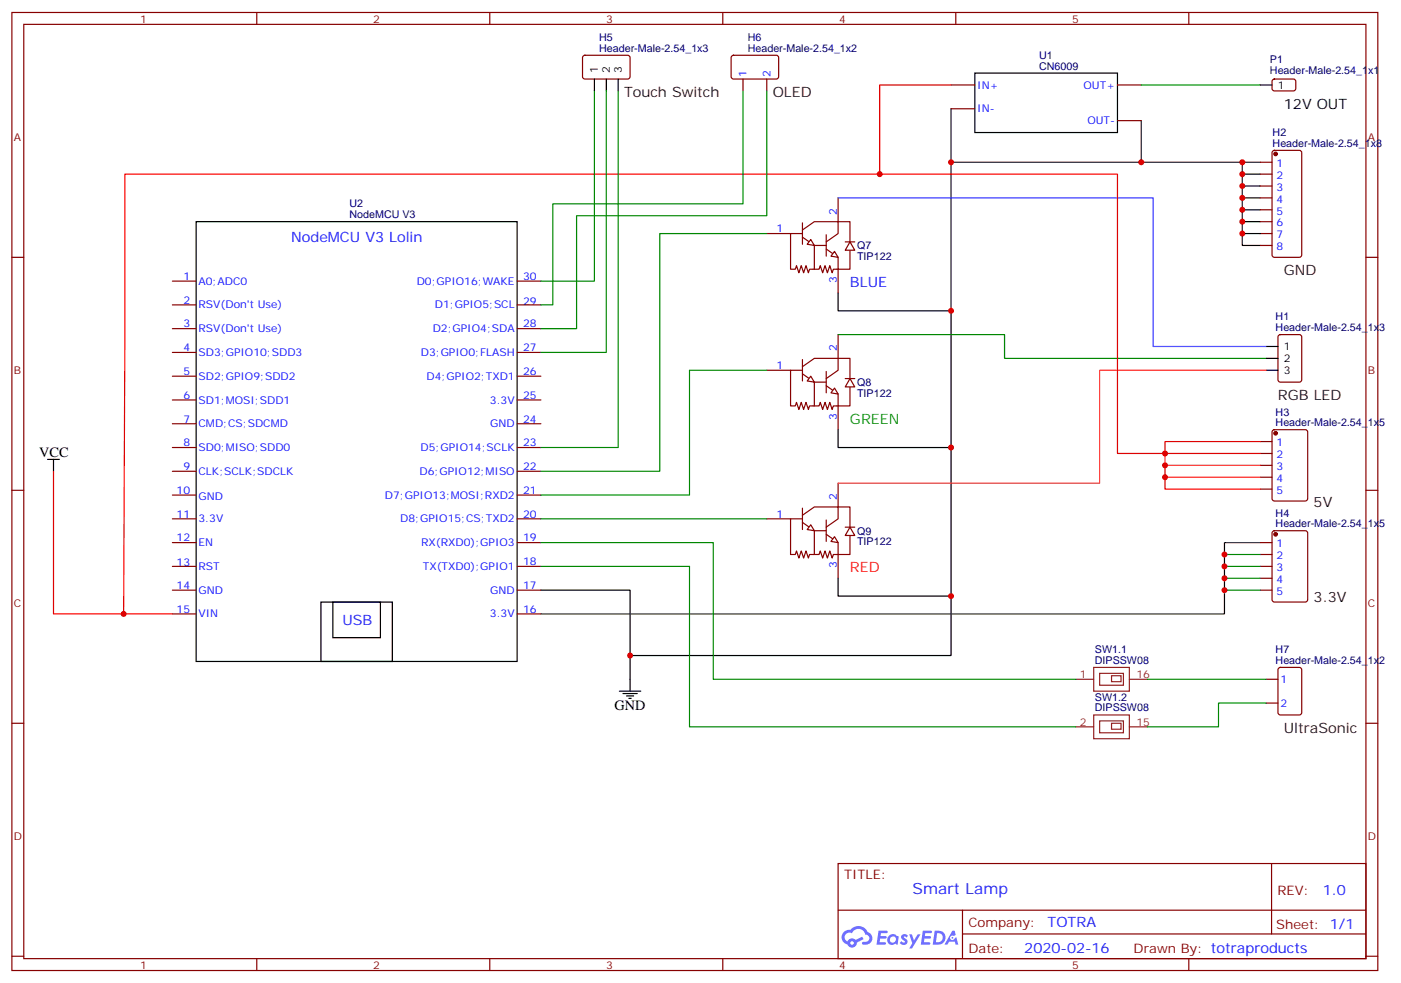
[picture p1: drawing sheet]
<svg xmlns="http://www.w3.org/2000/svg" width="416mm" height="292mm" viewBox="0 0 416 292" stroke-linecap="round" stroke-linejoin="round" font-family="sans-serif">
<g fill="none" stroke="#870000" stroke-width=".35">
<path d="M3.5 3.7h405.4v284.3h-405.4zM7.1 7.2h398.2v277.3h-398.2zM76.2 3.7v3.5M145.3 3.7v3.5M214.5 3.7v3.5M283.6 3.7v3.5M352.8 3.7v3.5M3.5 76.4h3.6M405.3 76.4h3.6M3.5 145.5h3.6M405.3 145.5h3.6M3.5 214.7h3.6"/>
<path d="M405.3 214.7h3.6M248.7 256.3h156.6v28.2h-156.6zM377.3 256.3v20.9M248.7 270.1h156.5M285.6 277.2h119.6M285.6 270.1v14.2M3.5 283.8h3.6M76.2 284.5v3.5M145.3 284.5v3.5M214.5 284.5v3.5M283.6 284.5v3.5M352.8 284.5v3.5"/>
<path d="M405.3 283.8h3.6"/>
</g>
<g fill="#5487ff">
<path d="M267.7 277.5a1.22 1.22 0 0 1 1.7 .2l-.4 .6a.47 .47 0 0 0-.3-.4 .47 .47 0 0 0-.5 .2l.1 .2a1.14 1.14 0 0 1 .8 1.8 1.14 1.14 0 0 1-1.9 0l-.2-.2 .5-.6 .7 .5a.29 .29 0 0 0 .3-.3 .29 .29 0 0 0-.2-.3 1.04 1.04 0 0 1-.6-1.7z"/>
<path d="M260.7 276.2h2.4l.3 .2-.2 .5-1.8 .1-.1 .8h1.5l.3 .4-.3 .4h-1.6l-.2 1.1h1.7l.2 .3-.2 .3-2.6 .1z"/>
<path d="M273.8 276.2h2.4l.3 .2-.1 .5-1.8 .1-.2 .8h1.6l.3 .4-.4 .4-1.6-.1-.1 1.1 1.7 .1 .2 .3-.2 .3-2.6 .1z"/>
<path d="M282.6 276.2h.7l.3 1.3-.6 .3a.69 .69 0 0 0-1 .3 .69 .69 0 0 0 .4 .9 .69 .69 0 0 0 .9-.6l.5-.2 .6 2.2h-.8l-.2-.9h-1.8l-.5 .9h-.8z"/>
<path d="M269.8 277.3h.8l.6 1.8 1.1-1.8h.9l-2.6 4.2h-.8l.9-1.5z"/>
<path d="M277.4 276.2l-.6 4.2h1.3a2.11 2.11 0 0 0 2.5-2.1 2.11 2.11 0 0 0-2.5-2.1zM278.1 277a1.39 1.39 0 0 1 1.7 1.4 1.39 1.39 0 0 1-1.8 1.2h-.3z"/>
<path d="M263.7 277.8a1.54 1.54 0 0 0-.1 2.2 1.54 1.54 0 0 0 2.2 .1l.6 .3 .3-2.3-.2-.3h-.4a1.49 1.49 0 0 0-2.4 0zM264 278.8a.94 .94 0 0 1 1.8 0 .94 .94 0 0 1-1.8 0z"/>
<path d="M250.4 276.6a2.18 2.18 0 0 0 1.1 3.7 1.44 1.44 0 0 0 1.6 .9 1.44 1.44 0 0 0 1.2-1.4l2-1.1-.5-.7-1.9 1a1.47 1.47 0 0 0-2.4 .4 1.39 1.39 0 0 1-.7-1.9 1.39 1.39 0 0 1 2-.5 2.12 2.12 0 0 1 2.2-1.3 2.12 2.12 0 0 1 1.9 1.7 1.14 1.14 0 0 1 1.1 1.4 1.14 1.14 0 0 1-1.7 .7 .43 .43 0 0 0-.5 .4 .43 .43 0 0 0 .4 .5 1.98 1.98 0 0 0 2.5-1.2 1.98 1.98 0 0 0-1.2-2.6 3.1 3.1 0 0 0-5.3-.6l-.9 .1zM252.3 279.9a.55 .55 0 0 1 1.1 0 .55 .55 0 0 1-1.1 0z"/>
<circle cx="282.6" cy="278.3" r=".26"/>
</g>
<path d="M289.3 21.7h42.3v17.6h-42.3zM58.2 65.8h95.3v130.5h-95.3zM95.2 178.7h21.2v17.6h-21.2zM98.8 178.7h14.1v10.6h-14.1z" fill="none" stroke="#000" stroke-width=".35"/>
<g fill="none" stroke="#870000" stroke-width=".35">
<path d="M282.2 25.2h7.1M282.2 32.3h7.1M331.6 25.2h7.1M331.6 35.8h7.1M238.1 69.3h-3.5v10.6h1.4l.4-1.1 .7 2.2 .7-2.2 .7 2.2 .7-2.2 .7 2.2 .3-1.1h2.9l.3-1.1 .7 2.2 .7-2.2 .7 2.2 .7-2.2 .7 2.2 .4-1.1h1.4M238.1 68.3l3.6-2.5h7v3.5l-3.5 2.5M238.1 66.1v6.4M238.1 70.4l3.6 2.4M245.2 72.8h-3.5v7.1M245.2 73.9l3.5 2.5v3.5h3.5v-5.6M245.2 69.7v6.3M248.7 65.8h3.5v6"/>
<path d="M250.8 71.8h2.8M51.2 97.5h7M51.2 90.5h7M51.2 83.4h7M153.5 97.5h7M153.5 90.5h7M153.5 83.4h7M51.2 118.7h7M51.2 111.7h7M51.2 104.6h7M153.5 118.7h7M153.5 111.7h7"/>
<path d="M153.5 104.6h7M51.2 139.9h7M51.2 132.8h7M51.2 125.8h7M153.5 139.9h7M153.5 132.8h7M153.5 125.8h7M51.2 154h7M51.2 146.9h7M153.5 154h7M153.5 146.9h7M51.2 175.2h7"/>
<path d="M51.2 168.1h7M51.2 161h7M153.5 175.2h7M153.5 168.1h7M153.5 161h7M51.2 182.2h7M153.5 182.2h7"/>
</g>
<g fill="#fff" stroke="#870000" stroke-width=".35">
<path d="M252.2 71.8l1.4 2.5h-2.8z"/>
<path d="M247.6 74.6l1.1 1.8-2.1-.4z"/>
<path d="M240.6 71.1l1.1 1.7-2.2-.3z"/>
</g>
<path d="M248.7 58.7v7.1M227.5 69.3h7.1M248.7 79.9v7.1M238.1 109.9h-3.5v10.6h1.4l.4-1.1 .7 2.1 .7-2.1 .7 2.1 .7-2.1 .7 2.1 .3-1h2.9l.3-1.1 .7 2.1 .7-2.1 .7 2.1 .7-2.1 .7 2.1 .4-1h1.4M238.1 108.8l3.6-2.4h7v3.5l-3.5 2.5M238.1 106.7v6.4M238.1 110.9l3.6 2.5M245.2 113.4h-3.5v7.1M245.2 114.5l3.5 2.4v3.6h3.5v-5.7M245.2 110.2v6.4M248.7 106.4h3.5v6M250.8 112.4h2.8" fill="none" stroke="#870000" stroke-width=".35"/>
<g fill="#fff" stroke="#870000" stroke-width=".35">
<path d="M252.2 112.4l1.4 2.4h-2.8z"/>
<path d="M247.6 115.2l1.1 1.7-2.1-.3z"/>
<path d="M240.6 111.7l1.1 1.7-2.2-.3z"/>
</g>
<path d="M248.7 99.3v7.1M227.5 109.9h7.1M248.7 120.5v7M238.1 154h-3.5v10.6h1.4l.4-1.1 .7 2.1 .7-2.1 .7 2.1 .7-2.1 .7 2.1 .3-1h2.9l.3-1.1 .7 2.1 .7-2.1 .7 2.1 .7-2.1 .7 2.1 .4-1h1.4M238.1 152.9l3.6-2.4h7v3.5l-3.5 2.5M238.1 150.8v6.4M238.1 155l3.6 2.5M245.2 157.5h-3.5v7.1M245.2 158.6l3.5 2.4v3.6h3.5v-5.7M245.2 154.3v6.4M248.7 150.5h3.5v6M250.8 156.5h2.8" fill="none" stroke="#870000" stroke-width=".35"/>
<g fill="#fff" stroke="#870000" stroke-width=".35">
<path d="M252.2 156.5l1.4 2.4h-2.8z"/>
<path d="M247.6 159.3l1.1 1.7-2.1-.3z"/>
<path d="M240.6 155.8l1.1 1.7-2.2-.3z"/>
</g>
<g fill="none" stroke="#870000" stroke-width=".35">
<path d="M173.1 16.6l.5-.2 12.9 .1 .5 .6-.1 5.9-.6 .5-13-.1-.4-.6v-5.7zM217.2 16.6l.5-.2 12.9 .1 .5 .6-.1 5.9-.6 .5-13-.1-.4-.6v-5.7zM220.5 23.5v3.5M227.5 23.5v3.5M377.7 23.7l.5-.2h5.9l.4 .7v2.4l-.7 .4-5.9-.1-.4-.6v-2.1zM373.9 48.2h3.6M373.9 51.7h3.6M373.9 55.2h3.6M373.9 58.7h3.6M377.7 44.8l.5-.2h7.4l.6 .5 .1 30.6-.5 .6-7.6 .1-.7-.5v-30.6zM373.9 62.3h3.6M373.9 65.8h3.6"/>
<path d="M373.9 69.3h3.6M373.9 72.8h3.6M379.5 99.5l.4-.2h5.7l.6 .4 .1 13-.5 .7h-5.9l-.6-.4-.1-13zM373.9 131.1h3.6M373.9 134.6h3.6M373.9 138.1h3.6M377.7 127.7l.5-.2h9.1l.7 .5 .1 20-.5 .6-9.4 .1-.7-.5v-20zM227.5 154h7.1M248.7 143.4v7.1M373.9 141.6h3.6M373.9 145.2h3.6M377.7 157.7l.5-.2h9.1l.7 .4 .1 20.1-.5 .6-9.4 .1-.7-.5v-20z"/>
<path d="M248.7 164.6v7M373.9 161h3.6M373.9 164.6h3.6M373.9 168.1h3.6M373.9 171.6h3.6M373.9 175.2h3.6M379.5 198.3l.4-.2h5.7l.6 .4 .1 13-.5 .6-5.9 .1-.6-.5-.1-12.9zM375.7 201.6h3.5M375.7 208.7h3.5"/>
</g>
<g fill="none" stroke="#000" stroke-width=".35">
<path d="M176.4 23.5v3.5M179.9 23.5v3.5M183.4 23.5v3.5M373.9 25.2h3.6M368.7 51.7h5.2M368.7 55.2h5.2M368.7 62.3h5.2M368.7 65.8h5.2M368.7 69.3h5.2M248.7 87v5.3h33.5v102.3h-95.2M375.7 109.9h3.5M375.7 102.8h3.5"/>
<path d="M375.7 106.4h3.5M14.1 136.3h3.5M15.9 136.3v3.6M248.7 127.5v5.3h33.5M160.5 175.2h26.5v29.9M248.7 171.6v5.3h33.5M183.8 205.1h6.3M184.9 205.8h4.2M185.9 206.6h2.1M186.6 207.3h.7"/>
</g>
<g fill="#870000" stroke="#870000" stroke-width=".35">
<circle cx="378.5" cy="45.7" r=".53"/>
<circle cx="378.5" cy="158.6" r=".53"/>
<circle cx="378.5" cy="128.6" r=".53"/>
</g>
<path d="M324.6 198.1h10.5v7h-10.5zM326.3 199.8h7.1v3.6h-7.1zM319.3 201.6h5.3M319.3 215.7h5.3M324.6 212.2h10.5v7.1h-10.5zM326.3 214h7.1v3.5h-7.1zM329.8 200.6h2.9v1.7h-2.9zM329.8 214.7h2.9v1.7h-2.9zM335.1 201.6h5.3M335.1 215.7h5.3" fill="none" stroke="#8c2424" stroke-width=".35"/>
<path d="M282.2 25.2h-21.1v26.5h-224.1l-.3 130.5M261.1 51.7h70.5v82.9h42.3M15.9 139.9v42.3h35.3M345.7 138.1v3.5h28.2M373.9 131.1h-28.2v3.5M345.7 141.6v3.6h28.2" fill="none" stroke="#f00" stroke-width=".35"/>
<g fill="none" stroke="#008700" stroke-width=".35">
<path d="M176.4 27v56.4h-15.9M179.9 27v77.6h-19.4M183.4 27v105.8h-22.9M220.5 27v33.5h-56.5v30h-3.5M227.5 27v37h-56.4v33.5h-10.6M338.7 25.2h35.2M227.5 69.3h-31.7v70.6h-35.3M248.7 99.3h49.4v7.1h77.6M227.5 109.9h-22.9v37h-44.1M160.5 154h67M160.5 161h51.2v40.6h107.6M160.5 168.1h44.1v47.6h114.7"/>
<path d="M363.4 164.6h10.5M363.4 168.1h10.5M363.4 171.6h10.5M363.4 175.2h10.5M340.4 201.6h35.3M375.7 208.7h-14.1v7h-21.2"/>
</g>
<path d="M282.2 32.3v60M338.7 35.8v12.4h-56.5M338.7 48.2h35.2M368.7 48.2v24.6h5.2M368.7 58.7h5.2" fill="none" stroke="#300" stroke-width=".35"/>
<path d="M248.7 58.7h93.5v44.1h33.5" fill="none" stroke="#33f" stroke-width=".35"/>
<path d="M375.7 109.9h-49.4v33.5h-77.6" fill="none" stroke="#f33" stroke-width=".35"/>
<path d="M373.9 161h-10.5v21.2h-202.9" fill="none" stroke="#330" stroke-width=".35"/>
<path d="M345.7 134.6v3.5h28.2" fill="none" stroke="#f30" stroke-width=".35"/>
<g fill="#c00">
<circle cx="282.2" cy="132.8" r=".88"/>
<circle cx="282.2" cy="176.9" r=".88"/>
<circle cx="187" cy="194.6" r=".88"/>
<circle cx="282.2" cy="92.3" r=".88"/>
<circle cx="282.2" cy="48.2" r=".88"/>
<circle cx="338.7" cy="48.2" r=".88"/>
<circle cx="368.7" cy="48.2" r=".88"/>
<circle cx="368.7" cy="51.7" r=".88"/>
<circle cx="368.7" cy="55.2" r=".88"/>
<circle cx="368.7" cy="58.7" r=".88"/>
<circle cx="368.7" cy="62.3" r=".88"/>
<circle cx="368.7" cy="65.8" r=".88"/>
<circle cx="368.7" cy="69.3" r=".88"/>
<circle cx="363.4" cy="164.6" r=".88"/>
<circle cx="363.4" cy="168.1" r=".88"/>
<circle cx="363.4" cy="171.6" r=".88"/>
<circle cx="363.4" cy="175.2" r=".88"/>
<circle cx="36.7" cy="182.2" r=".88"/>
<circle cx="261.1" cy="51.7" r=".88"/>
<circle cx="345.7" cy="134.6" r=".88"/>
<circle cx="345.7" cy="138.1" r=".88"/>
<circle cx="345.7" cy="141.6" r=".88"/>
</g>
<text font-size="4.6" fill="#00f" x="270.8" y="265.3">Smart Lamp</text>
<g font-size="4.2" fill="#300">
<text x="185.2" y="28.8">Touch Switch</text>
<text x="229.3" y="28.8">OLED</text>
<text x="381" y="81.7">GND</text>
<text x="379.2" y="118.7">RGB LED</text>
<text x="389.8" y="150.5">5V</text>
<text x="389.8" y="178.7">3.3V</text>
<text x="381" y="217.5">UltraSonic</text>
</g>
<g font-size="4.2">
<text x="381" y="32.3">12V OUT</text>
<text x="11.6" y="135.6">VCC</text>
<text x="182.4" y="210.8">GND</text>
</g>
<g font-size="4.2" fill="#00f">
<text x="86.4" y="71.8">NodeMCU V3 Lolin</text>
<text x="252.2" y="85.2">BLUE</text>
<text x="101.6" y="185.4">USB</text>
<text x="392.5" y="265.6">1.0</text>
<text x="310.9" y="275.1">TOTRA</text>
<text x="304" y="282.9">2020-02-16</text>
</g>
<text font-size="4.2" fill="#0c0" x="252.2" y="125.8">GREEN</text>
<text font-size="4.2" fill="#f30" x="252.2" y="169.9">RED</text>
<g font-size="3.9" fill="#800">
<text x="250.5" y="260.9">TITLE:</text>
<text x="379.1" y="265.6">REV:</text>
<text x="287.4" y="275.1">Company:</text>
<text x="378.7" y="275.7">Sheet: 1/1</text>
<text x="287.4" y="282.8">Date:</text>
<text x="336.4" y="282.8">Drawn By: totraproducts</text>
</g>
<g font-size="3.2" fill="#800">
<text x="41.6" y="6.7">1</text>
<text x="110.8" y="6.7">2</text>
<text x="179.9" y="6.7">3</text>
<text x="249.1" y="6.7">4</text>
<text x="318.2" y="6.7">5</text>
<text x="4.1" y="41.8">A</text>
<text x="405.9" y="41.8">A</text>
<text x="4.1" y="110.9">B</text>
<text x="405.9" y="110.9">B</text>
<text x="4.1" y="180.1">C</text>
<text x="405.9" y="180.1">C</text>
<text x="4.1" y="249.2">D</text>
<text x="405.9" y="249.2">D</text>
<text x="41.6" y="287.5">1</text>
<text x="110.8" y="287.5">2</text>
<text x="179.9" y="287.5">3</text>
<text x="249.1" y="287.5">4</text>
<text x="318.2" y="287.5">5</text>
</g>
<g font-size="3.2" fill="#000080">
<text x="177.8" y="15.3">Header-Male-2.54_1x3</text>
<text x="177.8" y="12.2">H5</text>
<text x="221.9" y="15.3">Header-Male-2.54_1x2</text>
<text x="221.9" y="12.1">H6</text>
<text x="308.3" y="17.5">U1</text>
<text x="308.3" y="20.6">CN6009</text>
<text x="376.9" y="21.9">Header-Male-2.54_1x1</text>
<text x="376.9" y="18.7">P1</text>
<text x="377.7" y="40.4">H2</text>
<text x="377.7" y="43.6">Header-Male-2.54_1x8</text>
<text x="103.7" y="64.7">NodeMCU V3</text>
<text x="103.7" y="61.6">U2</text>
<text x="254.4" y="77.2">TIP122</text>
<text x="254.4" y="74">Q7</text>
<text x="378.5" y="95">H1</text>
<text x="378.5" y="98.2">Header-Male-2.54_1x3</text>
<text x="254.4" y="117.7">TIP122</text>
<text x="254.4" y="114.6">Q8</text>
<text x="378.5" y="123.3">H3</text>
<text x="378.5" y="126.5">Header-Male-2.54_1x5</text>
<text x="378.5" y="153.3">H4</text>
<text x="254.4" y="161.8">TIP122</text>
<text x="254.4" y="158.7">Q9</text>
<text x="378.5" y="156.5">Header-Male-2.54_1x5</text>
<text x="324.9" y="197">DIPSSW08</text>
<text x="324.9" y="193.9">SW1.1</text>
<text x="378.5" y="197">Header-Male-2.54_1x2</text>
<text x="378.5" y="193.9">H7</text>
<text x="324.9" y="208">SW1.2</text>
<text x="324.9" y="211.1">DIPSSW08</text>
</g>
<g font-size="3.2">
<text x="177.4" y="21.7" transform="rotate(-90 177.4 21.7)">1</text>
<text x="181" y="21.7" transform="rotate(-90 181 21.7)">2</text>
<text x="184.5" y="21.7" transform="rotate(-90 184.5 21.7)">3</text>
<text x="379.2" y="26.3">1</text>
<text x="381" y="103.9">1</text>
<text x="381" y="107.4">2</text>
<text x="381" y="110.9">3</text>
</g>
<g font-size="3.2" fill="#00f">
<text x="221.5" y="22.8" transform="rotate(-90 221.5 22.8)">1</text>
<text x="228.6" y="22.8" transform="rotate(-90 228.6 22.8)">2</text>
<text x="290" y="26.3">IN+</text>
<text x="321.5" y="26.3">OUT+</text>
<text x="290" y="33.3">IN-</text>
<text x="322.7" y="36.9">OUT-</text>
<text x="378.8" y="49.6">1</text>
<text x="378.8" y="53.1">2</text>
<text x="378.8" y="56.6">3</text>
<text x="248.4" y="63.7" transform="rotate(-90 248.4 63.7)">2</text>
<text x="378.8" y="60.1">4</text>
<text x="378.8" y="63.7">5</text>
<text x="230.5" y="69">1</text>
<text x="378.8" y="67.2">6</text>
<text x="378.8" y="70.7">7</text>
<text x="378.8" y="74.3">8</text>
<text x="54.4" y="83.1">1</text>
<text x="155.2" y="83.1">30</text>
<text x="58.9" y="84.5">A0;ADC0</text>
<text x="123.7" y="84.5">D0;GPIO16;WAKE</text>
<text x="248.4" y="84" transform="rotate(-90 248.4 84)">3</text>
<text x="54.4" y="90.1">2</text>
<text x="58.9" y="91.5">RSV(Don't Use)</text>
<text x="129" y="91.5">D1;GPIO5;SCL</text>
<text x="155.2" y="90.5">29</text>
<text x="54.4" y="97.2">3</text>
<text x="58.9" y="98.6">RSV(Don't Use)</text>
<text x="128.4" y="98.6">D2;GPIO4;SDA</text>
<text x="155.2" y="97.2">28</text>
<text x="54.4" y="104.2">4</text>
<text x="58.9" y="105.7">SD3;GPIO10;SDD3</text>
<text x="124.9" y="105.7">D3;GPIO0;FLASH</text>
<text x="155.2" y="104.2">27</text>
<text x="248.4" y="104.2" transform="rotate(-90 248.4 104.2)">2</text>
<text x="54.4" y="111.3">5</text>
<text x="58.9" y="112.7">SD2;GPIO9;SDD2</text>
<text x="126.6" y="112.7">D4;GPIO2;TXD1</text>
<text x="155.2" y="111.3">26</text>
<text x="230.5" y="109.5">1</text>
<text x="54.4" y="118.4">6</text>
<text x="58.9" y="119.8">SD1;MOSI;SDD1</text>
<text x="145.4" y="119.8">3.3V</text>
<text x="155.2" y="118.4">25</text>
<text x="54.4" y="125.4">7</text>
<text x="155.2" y="125.4">24</text>
<text x="248.4" y="124.6" transform="rotate(-90 248.4 124.6)">3</text>
<text x="58.9" y="126.8">CMD;CS;SDCMD</text>
<text x="145.5" y="126.8">GND</text>
<text x="54.4" y="132.5">8</text>
<text x="58.9" y="133.9">SD0;MISO;SDD0</text>
<text x="124.8" y="133.9">D5;GPIO14;SCLK</text>
<text x="155.2" y="132.5">23</text>
<text x="378.8" y="132.5">1</text>
<text x="378.8" y="136">2</text>
<text x="54.4" y="139.5">9</text>
<text x="58.9" y="140.9">CLK;SCLK;SDCLK</text>
<text x="124.5" y="140.9">D6;GPIO12;MISO</text>
<text x="155.2" y="139.5">22</text>
<text x="378.8" y="139.5">3</text>
<text x="378.8" y="143.1">4</text>
<text x="52.4" y="146.6">10</text>
<text x="58.9" y="148.3">GND</text>
<text x="114.2" y="148">D7;GPIO13;MOSI;RXD2</text>
<text x="155.2" y="146.6">21</text>
<text x="248.4" y="148.3" transform="rotate(-90 248.4 148.3)">2</text>
<text x="378.8" y="146.6">5</text>
<text x="52.4" y="153.6">11</text>
<text x="58.9" y="155">3.3V</text>
<text x="118.8" y="155">D8;GPIO15;CS;TXD2</text>
<text x="155.2" y="153.6">20</text>
<text x="230.5" y="153.6">1</text>
<text x="52.4" y="160.7">12</text>
<text x="155.2" y="160.7">19</text>
<text x="58.9" y="162.1">EN</text>
<text x="125" y="162.1">RX(RXD0);GPIO3</text>
<text x="155.2" y="167.7">18</text>
<text x="378.8" y="162.5">1</text>
<text x="378.8" y="166">2</text>
<text x="52.4" y="168.1">13</text>
<text x="58.9" y="169.2">RST</text>
<text x="125.5" y="169.2">TX(TXD0);GPIO1</text>
<text x="248.4" y="168.7" transform="rotate(-90 248.4 168.7)">3</text>
<text x="378.8" y="169.5">3</text>
<text x="378.8" y="173">4</text>
<text x="52.4" y="174.8">14</text>
<text x="58.9" y="176.2">GND</text>
<text x="145.5" y="176.2">GND</text>
<text x="155.2" y="174.8">17</text>
<text x="378.8" y="176.6">5</text>
<text x="52.4" y="181.9">15</text>
<text x="58.9" y="183.3">VIN</text>
<text x="145.4" y="183.3">3.3V</text>
<text x="155.2" y="181.9">16</text>
<text x="379.9" y="202.7">1</text>
<text x="379.9" y="209.7">2</text>
</g>
<g font-size="3.2" fill="#8d2323">
<text x="320.4" y="201.3">1</text>
<text x="337.3" y="201.3">16</text>
<text x="320.4" y="215.4">2</text>
<text x="337.3" y="215.4">15</text>
</g>
</svg>
